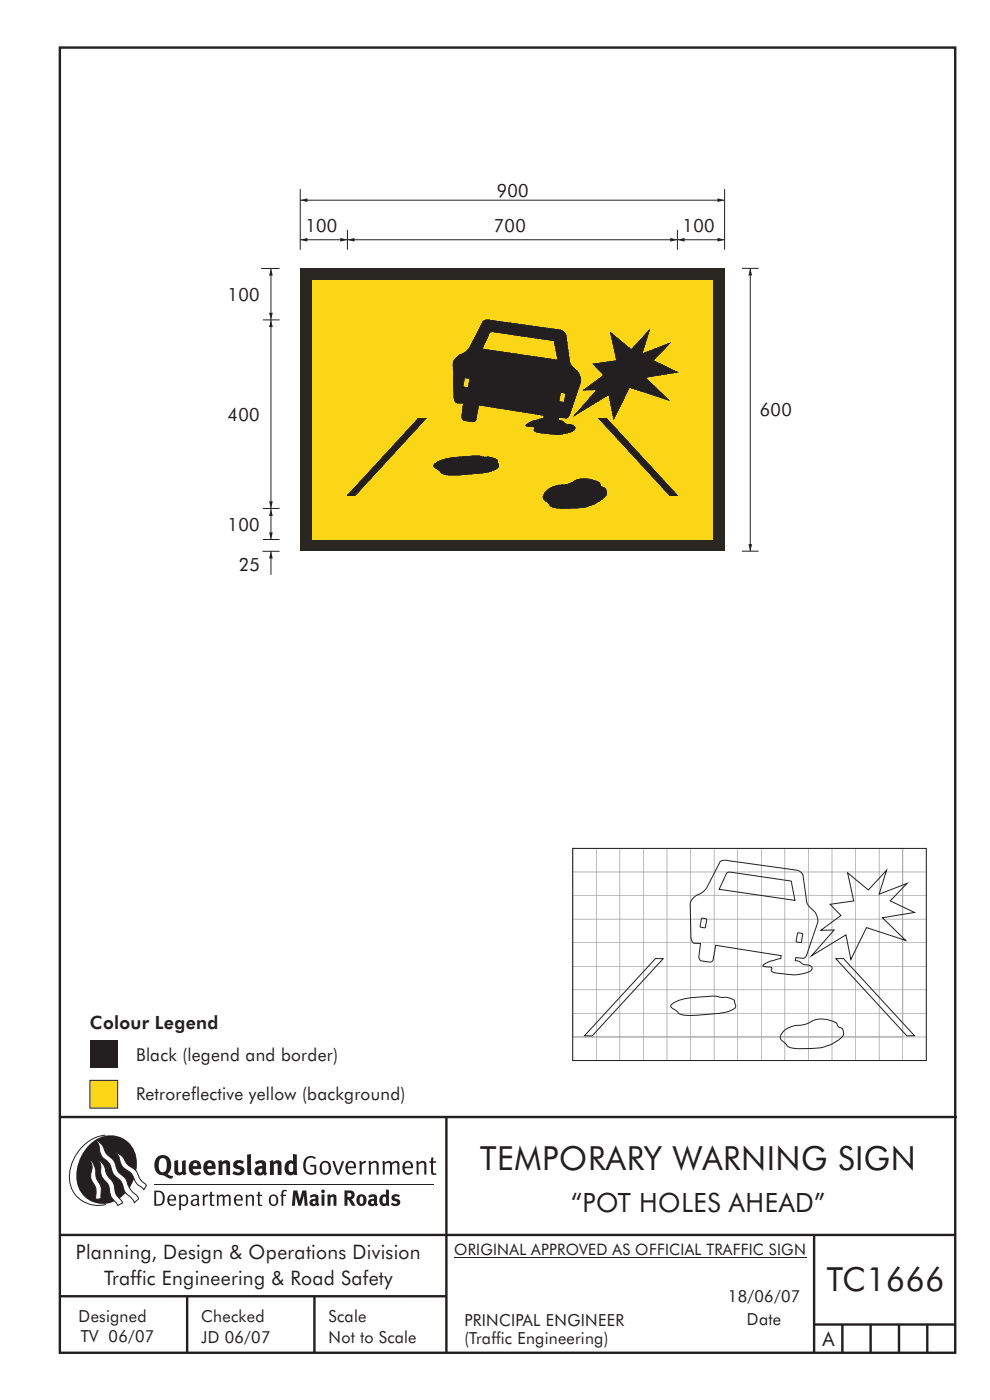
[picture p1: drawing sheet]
<svg xmlns="http://www.w3.org/2000/svg" width="210mm" height="297mm" viewBox="0 0 210 297" stroke-linecap="round" stroke-linejoin="round" font-family="sans-serif">
<g fill="none" stroke="#231f20" stroke-width=".51">
<path d="M12.7 10.1h189.9v276.9h-189.9zM12.7 237h190.3M94.7 236.9v50.1M12.7 262h190M12.7 275h82M39.7 275v12M66.7 275v12M172.7 262v25M172.7 281h30M178.7 281v6M184.7 281v6M190.7 281v6"/>
<path d="M196.7 281v6"/>
</g>
<path d="M96.3 266.7h74.7" fill="none" stroke="#231f20" stroke-width=".21"/>
<path d="M19.1 220.7h5.9v5.9h-5.9z" fill-rule="evenodd" fill="#231f20"/>
<path d="M19.1 229.2h5.9v5.9h-5.9z" fill-rule="evenodd" fill="#ffdf1b" stroke="#231f20" stroke-width=".21"/>
<path d="M63.7 42.5h90" fill="none" stroke="#231f20" stroke-width=".21"/>
<g fill="#231f20">
<path d="M63.7 42.5l1.5-.4v.8z"/>
<path d="M152.2 42.1l1.5 .4-1.5 .4z"/>
</g>
<path d="M159.1 56.9v60.1" fill="none" stroke="#231f20" stroke-width=".21"/>
<g fill="#231f20">
<path d="M159.1 56.9l.4 1.5h-.7z"/>
<path d="M158.8 115.4h.7l-.4 1.6z"/>
</g>
<path d="M63.7 50.9h10M157.4 56.9h3.5M157.4 116.9h3.5" fill="none" stroke="#231f20" stroke-width=".21"/>
<g fill="#231f20">
<path d="M63.7 50.9l1.5-.4v.8z"/>
<path d="M72.2 50.5l1.5 .4-1.5 .4z"/>
</g>
<path d="M73.7 48.8v4.2M73.7 50.9h70M143.7 48.8v4.2" fill="none" stroke="#231f20" stroke-width=".21"/>
<g fill="#231f20">
<path d="M73.7 50.9l1.5-.4v.8z"/>
<path d="M142.2 50.5l1.5 .4-1.5 .4z"/>
</g>
<path d="M143.7 50.9h10" fill="none" stroke="#231f20" stroke-width=".21"/>
<g fill="#231f20">
<path d="M143.7 50.9l1.5-.4v.8z"/>
<path d="M152.2 50.5l1.5 .4-1.5 .4z"/>
</g>
<path d="M57.5 57v10.9M153.7 40.1v12.9" fill="none" stroke="#231f20" stroke-width=".21"/>
<g fill="#231f20">
<path d="M57.5 57l.4 1.5h-.8z"/>
<path d="M57.1 66.4h.8l-.4 1.5z"/>
</g>
<path d="M57.5 108v6.5" fill="none" stroke="#231f20" stroke-width=".21"/>
<g fill="#231f20">
<path d="M57.5 108l.4 1.5h-.8z"/>
<path d="M57.1 112.9h.8l-.4 1.6z"/>
</g>
<path d="M57.5 67.9v40" fill="none" stroke="#231f20" stroke-width=".21"/>
<g fill="#231f20">
<path d="M57.5 67.9l.4 1.5h-.8z"/>
<path d="M57.1 106.4h.8l-.4 1.5z"/>
</g>
<path d="M57.5 117v5" fill="none" stroke="#231f20" stroke-width=".21"/>
<path d="M57.5 117l.4 1.5h-.8z" fill="#231f20"/>
<path d="M55.4 57h3.9M63.7 40.1v12.9M55.8 67.9h3.5M55.7 117h3.6M55.8 114.5h3.5M55.8 107.9h3.5" fill="none" stroke="#231f20" stroke-width=".21"/>
<path d="M63.7 56.9h90v60h-90z" fill-rule="evenodd" fill="#2a2723"/>
<path d="M66.2 59.4h85v55h-85z" fill-rule="evenodd" fill="#fad617"/>
<g fill="#231f20" stroke="#231f20" stroke-width=".21">
<path d="M129.5 70.6l4.4 3.6 3.9-4.2-1.6 5.1 5.9-2.3-3.6 3.7 5.2 2.5-6.8 1.1 4.9 4.8-8.3-2.7-3.3 6.7-1-5.2-7.4 4.5 4.8-5.5h-2.8l4.3-3.1-2.3-2.4 5-.7z" fill-rule="evenodd"/>
<path d="M88.8 88.7l1.6 .1-15.1 16.3h-1.6z" fill-rule="evenodd"/>
<path d="M127 88.8l1.6-.1 15.1 16.4h-1.6z" fill-rule="evenodd"/>
<path d="M92.2 98.4a11.9 11.9 0 0 1 6.6-1.6 20.7 20.7 0 0 1 5.9 .4 .88 .88 0 0 1 .9 .9 .93 .93 0 0 1-.5 1.5 17.7 17.7 0 0 1-6.5 1.1l-3.3 .1a2.43 2.43 0 0 1-2.3-1.1l-.3-.2a.67 .67 0 0 1-.6-.4 .67 .67 0 0 1 .1-.7z" fill-rule="evenodd"/>
<path d="M115.9 104.1a6.1 6.1 0 0 1 4.2-1.3l1.1-.4a5.5 5.5 0 0 1 6 .1l.1 .2a1.48 1.48 0 0 0 1.1 .9l.2 .4a1.47 1.47 0 0 1-.8 1.8 10.2 10.2 0 0 1-6.7 2l-.9 .1a8 8 0 0 1-3.3-.4l-1-1.1a1.11 1.11 0 0 1-.3-1.9z" fill-rule="evenodd"/>
<path d="M102.5 68.2l-2.8 5.3a5.4 5.4 0 0 1-2.5 2 2.41 2.41 0 0 0-1.1 1.6l.2 7.3 .2 .6 .3 .4 1.5 .1-.4 2.9 .2 .6 .3 .2 2 .3 .4-.2 .7-3.4 13.9 2.2-.1 .6-1 .3a5 5 0 0 0-2.8 1.3l1.2 .2a.6 .6 0 0 1 .8 .3l-.2 .4a2.57 2.57 0 0 0 2.3 .7l.4 .1a8.7 8.7 0 0 0 5.6-.6l.4-.6a1.18 1.18 0 0 0-1.5-.8h-.4l-.7-.6-1-.2 .1-.7 1.6 .2 .6-.5 2.5-7.1-.1-1a4.1 4.1 0 0 0-1.8-2.4l-.5-.9-.7-5.6a1.66 1.66 0 0 0-1.3-1.2l-14.8-2.1a1.6 1.6 0 0 0-1.5 .3zM98.6 80.2l1 .1-.3 1.9-1.1-.2zM118.9 83.3l1.1 .2-.4 1.8-1-.2zM103.9 70.6l.6-.2 13 1.9 .8 4.1-16-2.4z" fill-rule="evenodd"/>
</g>
<path d="M121.5 180h70v40h-70z" fill="none" stroke="#a8a9ad" stroke-width=".21"/>
<g fill="#a8a9ad">
<path d="M121.5 179.9l5 .1zM126.4 180l.1 5zM121.5 184.9l5 .1zM121.5 179.9v5.1z"/>
<path d="M121.5 219.9l5 .1zM126.4 220l.1 5zM121.5 224.9l5 .1zM121.5 219.9v5.1z"/>
<path d="M121.5 184.9l5 .1zM126.4 185l.1 5zM121.5 189.9l5 .1zM121.5 184.9v5.1z"/>
<path d="M121.5 189.9l5 .1zM126.4 190l.1 5zM121.4 195h5.1zM121.5 189.9v5.1z"/>
<path d="M121.5 194.9l5 .1zM126.4 195l.1 5zM121.4 200h5.1zM121.5 194.9v5.1z"/>
<path d="M121.5 199.9l5 .1zM126.4 200l.1 5zM121.5 204.9l5 .1zM121.5 199.9v5.1z"/>
<path d="M121.5 204.9l5 .1zM126.4 205l.1 5zM121.5 209.9l5 .1zM121.5 204.9v5.1z"/>
<path d="M121.5 209.9l5 .1zM126.4 210l.1 5zM121.5 214.9l5 .1zM121.5 209.9v5.1z"/>
<path d="M121.5 214.9l5 .1zM126.4 215l.1 5zM121.5 219.9l5 .1zM121.5 214.9v5.1z"/>
<path d="M126.5 179.9l5 .1zM131.4 180l.1 5zM126.4 185l5.1-.1zM126.5 179.9v5.1z"/>
<path d="M126.5 219.9l5 .1zM131.4 220l.1 5zM126.4 225l5.1-.1zM126.4 220l.1 5z"/>
<path d="M126.5 184.9l5 .1zM131.4 185l.1 5zM126.4 190l5.1-.1zM126.5 184.9v5.1z"/>
<path d="M126.5 189.9l5 .1zM131.4 190l.1 5zM126.4 195h5.1zM126.5 189.9v5.1z"/>
<path d="M126.5 194.9l5 .1zM131.4 195l.1 5zM126.4 200h5.1zM126.4 195l.1 5z"/>
<path d="M126.5 199.9l5 .1zM131.4 200l.1 5zM126.4 205l5.1-.1zM126.4 200l.1 5z"/>
<path d="M126.5 204.9l5 .1zM131.4 205l.1 5zM126.4 210l5.1-.1zM126.5 204.9v5.1z"/>
<path d="M126.5 209.9l5 .1zM131.4 210l.1 5zM126.4 215l5.1-.1zM126.4 210l.1 5z"/>
<path d="M126.5 214.9l5 .1zM131.4 215l.1 5zM126.4 220l5.1-.1zM126.4 215l.1 5z"/>
<path d="M131.5 179.9l5 .1zM136.4 180l.1 5zM131.5 184.9l5 .1zM131.5 179.9v5.1z"/>
<path d="M131.5 219.9l5 .1zM136.4 220l.1 5zM131.5 224.9l5 .1zM131.5 219.9v5.1z"/>
<path d="M131.5 184.9l5 .1zM136.4 185l.1 5zM131.5 189.9l5 .1zM131.5 184.9v5.1z"/>
<path d="M131.5 189.9l5 .1zM136.4 190l.1 5zM131.4 195h5.1zM131.5 189.9v5.1z"/>
<path d="M131.5 194.9l5 .1zM136.4 195l.1 5zM131.4 200h5.1zM131.4 195l.1 5z"/>
<path d="M131.5 199.9l5 .1zM136.4 200l.1 5zM131.5 204.9l5 .1zM131.5 199.9v5.1z"/>
<path d="M131.5 204.9l5 .1zM136.4 205l.1 5zM131.5 209.9l5 .1zM131.5 204.9v5.1z"/>
<path d="M131.5 209.9l5 .1zM136.4 210l.1 5zM131.5 214.9l5 .1zM131.5 209.9v5.1z"/>
<path d="M131.5 214.9l5 .1zM136.4 215l.1 5zM131.5 219.9l5 .1zM131.5 214.9v5.1z"/>
<path d="M136.5 179.9l5 .1zM141.4 180l.1 5zM136.4 185l5.1-.1zM136.5 179.9l-.1 5.1z"/>
<path d="M136.5 219.9l5 .1zM141.4 220l.1 5zM136.4 225l5.1-.1zM136.4 220l.1 5z"/>
<path d="M136.5 184.9l5 .1zM141.4 185l.1 5zM136.4 190l5.1-.1zM136.5 184.9l-.1 5.1z"/>
<path d="M136.5 189.9l5 .1zM141.4 190l.1 5zM136.4 195h5.1zM136.5 189.9l-.1 5.1z"/>
<path d="M136.5 194.9l5 .1zM141.4 195l.1 5zM136.4 200h5.1zM136.4 195l.1 5z"/>
<path d="M136.5 199.9l5 .1zM141.4 200l.1 5zM136.4 205l5.1-.1zM136.4 200l.1 5z"/>
<path d="M136.5 204.9l5 .1zM141.4 205l.1 5zM136.4 210l5.1-.1zM136.5 204.9l-.1 5.1z"/>
<path d="M136.5 209.9l5 .1zM141.4 210l.1 5zM136.4 215l5.1-.1zM136.4 210l.1 5z"/>
<path d="M136.5 214.9l5 .1zM141.4 215l.1 5zM136.4 220l5.1-.1zM136.4 215l.1 5z"/>
<path d="M141.5 179.9l5 .1zM146.4 180l.1 5zM141.5 184.9l5 .1zM141.5 179.9v5.1z"/>
<path d="M141.5 219.9l5 .1zM146.4 220l.1 5zM141.5 224.9l5 .1zM141.5 219.9v5.1z"/>
<path d="M141.5 184.9l5 .1zM146.4 185l.1 5zM141.5 189.9l5 .1zM141.5 184.9v5.1z"/>
<path d="M141.5 189.9l5 .1zM146.4 190l.1 5zM141.4 195h5.1zM141.5 189.9v5.1z"/>
<path d="M141.5 194.9l5 .1zM146.4 195l.1 5zM141.4 200h5.1zM141.5 194.9v5.1z"/>
<path d="M141.5 199.9l5 .1zM146.4 200l.1 5zM141.5 204.9l5 .1zM141.5 199.9v5.1z"/>
<path d="M141.5 204.9l5 .1zM146.4 205l.1 5zM141.5 209.9l5 .1zM141.5 204.9v5.1z"/>
<path d="M141.5 209.9l5 .1zM146.4 210l.1 5zM141.5 214.9l5 .1zM141.5 209.9v5.1z"/>
<path d="M141.5 214.9l5 .1zM146.4 215l.1 5zM141.5 219.9l5 .1zM141.5 214.9v5.1z"/>
<path d="M146.5 179.9l5 .1zM151.4 180l.1 5zM146.5 184.9l5 .1zM146.5 179.9v5.1z"/>
<path d="M146.5 219.9l5 .1zM151.4 220l.1 5zM146.4 225l5.1-.1zM146.4 220l.1 5z"/>
<path d="M146.5 184.9l5 .1zM151.4 185l.1 5zM146.4 190l5.1-.1zM146.5 184.9v5.1z"/>
<path d="M146.5 189.9l5 .1zM151.4 190l.1 5zM146.4 195h5.1zM146.5 189.9v5.1z"/>
<path d="M146.5 194.9l5 .1zM151.4 195l.1 5zM146.4 200h5.1zM146.4 195l.1 5z"/>
<path d="M146.5 199.9l5 .1zM151.4 200l.1 5zM146.5 204.9l5 .1zM146.4 200l.1 5z"/>
<path d="M146.5 204.9l5 .1zM151.4 205l.1 5zM146.4 210l5.1-.1zM146.5 204.9v5.1z"/>
<path d="M146.5 209.9l5 .1zM151.4 210l.1 5zM146.4 215l5.1-.1zM146.4 210l.1 5z"/>
<path d="M146.5 214.9l5 .1zM151.4 215l.1 5zM146.4 220l5.1-.1zM146.4 215l.1 5z"/>
<path d="M151.5 179.9l5 .1zM156.4 180l.1 5zM151.5 184.9l5 .1zM151.5 179.9v5.1z"/>
<path d="M151.5 219.9l5 .1zM156.4 220l.1 5zM151.5 224.9l5 .1zM151.5 219.9v5.1z"/>
<path d="M151.5 184.9l5 .1zM156.4 185l.1 5zM151.5 189.9l5 .1zM151.5 184.9v5.1z"/>
<path d="M151.5 189.9l5 .1zM156.4 190l.1 5zM151.4 195h5.1zM151.5 189.9v5.1z"/>
<path d="M151.5 194.9l5 .1zM156.4 195l.1 5zM151.4 200h5.1zM151.4 195l.1 5z"/>
<path d="M151.5 199.9l5 .1zM156.4 200l.1 5zM151.5 204.9l5 .1zM151.5 199.9v5.1z"/>
<path d="M151.5 204.9l5 .1zM156.4 205l.1 5zM151.5 209.9l5 .1zM151.5 204.9v5.1z"/>
<path d="M151.5 209.9l5 .1zM156.4 210l.1 5zM151.5 214.9l5 .1zM151.5 209.9v5.1z"/>
<path d="M151.5 214.9l5 .1zM156.4 215l.1 5zM151.5 219.9l5 .1zM151.5 214.9v5.1z"/>
<path d="M156.5 179.9l5 .1zM161.4 180l.1 5zM156.4 185l5.1-.1zM156.5 179.9l-.1 5.1z"/>
<path d="M156.5 219.9l5 .1zM161.4 220l.1 5zM156.4 225h5.1zM156.4 220l.1 5z"/>
<path d="M156.5 184.9l5 .1zM161.4 185l.1 5zM156.4 190l5.1-.1zM156.5 184.9l-.1 5.1z"/>
<path d="M156.5 189.9l5 .1zM161.4 190l.1 5zM156.4 195h5.1zM156.5 189.9l-.1 5.1z"/>
<path d="M156.5 194.9l5 .1zM161.4 195l.1 5zM156.4 200h5.1zM156.4 195l.1 5z"/>
<path d="M156.5 199.9l5 .1zM161.4 200l.1 5zM156.4 205l5.1-.1zM156.4 200l.1 5z"/>
<path d="M156.5 204.9l5 .1zM161.4 205l.1 5zM156.4 210l5.1-.1zM156.5 204.9l-.1 5.1z"/>
<path d="M156.5 209.9l5 .1zM161.4 210l.1 5zM156.4 215l5.1-.1zM156.4 210l.1 5z"/>
<path d="M156.5 214.9l5 .1zM161.4 215l.1 5zM156.4 220l5.1-.1zM156.4 215l.1 5z"/>
<path d="M161.5 179.9l5 .1zM166.4 180l.1 5zM161.5 184.9l5 .1zM161.5 179.9v5.1z"/>
<path d="M161.5 219.9l5 .1zM166.4 220l.1 5zM161.5 224.9l5 .1zM161.5 219.9v5.1z"/>
<path d="M161.5 184.9l5 .1zM166.4 185l.1 5zM161.5 189.9l5 .1zM161.5 184.9v5.1z"/>
<path d="M161.5 189.9l5 .1zM166.4 190l.1 5zM161.4 195h5.1zM161.5 189.9v5.1z"/>
<path d="M161.5 194.9l5 .1zM166.4 195l.1 5zM161.4 200h5.1zM161.4 195l.1 5z"/>
<path d="M161.5 199.9l5 .1zM166.4 200l.1 5zM161.5 204.9l5 .1zM161.5 199.9v5.1z"/>
<path d="M161.5 204.9l5 .1zM166.4 205l.1 5zM161.5 209.9l5 .1zM161.5 204.9v5.1z"/>
<path d="M161.5 209.9l5 .1zM166.4 210l.1 5zM161.5 214.9l5 .1zM161.5 209.9v5.1z"/>
<path d="M161.5 214.9l5 .1zM166.4 215l.1 5zM161.5 219.9l5 .1zM161.5 214.9v5.1z"/>
<path d="M166.5 179.9l5 .1zM171.4 180l.1 5zM166.5 184.9l5 .1zM166.5 179.9l-.1 5.1z"/>
<path d="M166.5 219.9l5 .1zM171.4 220l.1 5zM166.4 225l5.1-.1zM166.4 220l.1 5z"/>
<path d="M166.5 184.9l5 .1zM171.4 185l.1 5zM166.5 189.9l5 .1zM166.5 184.9l-.1 5.1z"/>
<path d="M166.5 189.9l5 .1zM171.4 190l.1 5zM166.4 195h5.1zM166.5 189.9l-.1 5.1z"/>
<path d="M166.5 194.9l5 .1zM171.4 195l.1 5zM166.4 200h5.1zM166.4 195l.1 5z"/>
<path d="M166.5 199.9l5 .1zM171.4 200l.1 5zM166.4 205l5.1-.1zM166.4 200l.1 5z"/>
<path d="M166.5 204.9l5 .1zM171.4 205l.1 5zM166.4 210l5.1-.1zM166.5 204.9l-.1 5.1z"/>
<path d="M166.5 209.9l5 .1zM171.4 210l.1 5zM166.4 215l5.1-.1zM166.4 210l.1 5z"/>
<path d="M166.5 214.9l5 .1zM171.4 215l.1 5zM166.4 220l5.1-.1zM166.4 215l.1 5z"/>
<path d="M171.5 179.9l5 .1zM176.4 180l.1 5zM171.5 184.9l5 .1zM171.5 179.9v5.1z"/>
<path d="M171.5 219.9l5 .1zM176.4 220l.1 5zM171.5 224.9l5 .1zM171.5 219.9v5.1z"/>
<path d="M171.5 184.9l5 .1zM176.4 185l.1 5zM171.5 189.9l5 .1zM171.5 184.9v5.1z"/>
<path d="M171.5 189.9l5 .1zM176.4 190l.1 5zM171.4 195h5.1zM171.5 189.9v5.1z"/>
<path d="M171.5 194.9l5 .1zM176.4 195l.1 5zM171.4 200h5.1zM171.5 194.9v5.1z"/>
<path d="M171.5 199.9l5 .1zM176.4 200l.1 5zM171.5 204.9l5 .1zM171.5 199.9v5.1z"/>
<path d="M171.5 204.9l5 .1zM176.4 205l.1 5zM171.5 209.9l5 .1zM171.5 204.9v5.1z"/>
<path d="M171.5 209.9l5 .1zM176.4 210l.1 5zM171.5 214.9l5 .1zM171.5 209.9v5.1z"/>
<path d="M171.5 214.9l5 .1zM176.4 215l.1 5zM171.5 219.9l5 .1zM171.5 214.9v5.1z"/>
<path d="M176.5 179.9l5 .1zM181.4 180l.1 5zM176.4 185l5.1-.1zM176.5 179.9l-.1 5.1z"/>
<path d="M176.5 219.9l5 .1zM181.4 220l.1 5zM176.4 225h5.1zM176.4 220l.1 5z"/>
<path d="M176.5 184.9l5 .1zM181.4 185l.1 5zM176.4 190l5.1-.1zM176.5 184.9l-.1 5.1z"/>
<path d="M176.5 189.9l5 .1zM181.4 190l.1 5zM176.4 195h5.1zM176.5 189.9l-.1 5.1z"/>
<path d="M176.5 194.9l5 .1zM181.4 195l.1 5zM176.4 200h5.1zM176.4 195l.1 5z"/>
<path d="M176.5 199.9l5 .1zM181.4 200l.1 5zM176.5 204.9l5 .1zM176.4 200l.1 5z"/>
<path d="M176.5 204.9l5 .1zM181.4 205l.1 5zM176.4 210l5.1-.1zM176.5 204.9l-.1 5.1z"/>
<path d="M176.5 209.9l5 .1zM181.4 210l.1 5zM176.4 215l5.1-.1zM176.4 210l.1 5z"/>
<path d="M176.5 214.9l5 .1zM181.4 215l.1 5zM176.4 220l5.1-.1zM176.4 215l.1 5z"/>
<path d="M181.5 179.9l5 .1zM186.4 180l.1 5zM181.5 184.9l5 .1zM181.5 179.9v5.1z"/>
<path d="M181.5 219.9l5 .1zM186.4 220l.1 5zM181.5 224.9l5 .1zM181.5 219.9v5.1z"/>
<path d="M181.5 184.9l5 .1zM186.4 185l.1 5zM181.5 189.9l5 .1zM181.5 184.9v5.1z"/>
<path d="M181.5 189.9l5 .1zM186.4 190l.1 5zM181.4 195h5.1zM181.5 189.9v5.1z"/>
<path d="M181.5 194.9l5 .1zM186.4 195l.1 5zM181.5 199.9l5 .1zM181.5 194.9v5.1z"/>
<path d="M181.5 199.9l5 .1zM186.4 200l.1 5zM181.5 204.9l5 .1zM181.5 199.9v5.1z"/>
<path d="M181.5 204.9l5 .1zM186.4 205l.1 5zM181.5 209.9l5 .1zM181.5 204.9v5.1z"/>
<path d="M181.5 209.9l5 .1zM186.4 210l.1 5zM181.5 214.9l5 .1zM181.5 209.9v5.1z"/>
<path d="M181.5 214.9l5 .1zM186.4 215l.1 5zM181.5 219.9l5 .1zM181.5 214.9v5.1z"/>
<path d="M186.5 179.9l5 .1zM191.4 180l.1 5zM186.5 184.9l5 .1zM186.5 179.9v5.1z"/>
<path d="M191.5 179.9l5 .1zM196.4 180l.1 5zM191.4 185l5.1-.1zM191.4 180l.1 5z"/>
<path d="M186.5 219.9l5 .1zM191.4 220l.1 5zM186.5 224.9l5 .1zM186.5 219.9v5.1z"/>
<path d="M191.5 219.9l5 .1zM196.4 220l.1 5zM191.4 225l5.1-.1zM191.4 220l.1 5z"/>
<path d="M186.5 184.9l5 .1zM191.4 185l.1 5zM186.5 189.9l5 .1zM186.5 184.9v5.1z"/>
<path d="M191.5 184.9l5 .1zM196.4 185l.1 5zM191.4 190l5.1-.1zM191.4 185l.1 5z"/>
<path d="M186.5 189.9l5 .1zM191.4 190l.1 5zM186.4 195h5.1zM186.5 189.9v5.1z"/>
<path d="M191.5 189.9l5 .1zM196.4 190l.1 5zM191.4 195h5.1zM191.4 190l.1 5z"/>
<path d="M186.5 194.9l5 .1zM191.4 195l.1 5zM186.4 200h5.1zM186.4 195l.1 5z"/>
<path d="M191.5 194.9l5 .1zM196.4 195l.1 5zM191.4 200h5.1zM191.4 195l.1 5z"/>
<path d="M186.5 199.9l5 .1zM191.4 200l.1 5zM186.5 204.9l5 .1zM186.5 199.9v5.1z"/>
<path d="M191.5 199.9l5 .1zM196.4 200l.1 5zM191.4 205l5.1-.1zM191.4 200l.1 5z"/>
<path d="M186.5 204.9l5 .1zM191.4 205l.1 5zM186.5 209.9l5 .1zM186.5 204.9v5.1z"/>
<path d="M191.5 204.9l5 .1zM196.4 205l.1 5zM191.4 210l5.1-.1zM191.4 205l.1 5z"/>
<path d="M186.5 209.9l5 .1zM191.4 210l.1 5zM186.5 214.9l5 .1zM186.5 209.9v5.1z"/>
<path d="M191.5 209.9l5 .1zM196.4 210l.1 5zM191.4 215l5.1-.1zM191.4 210l.1 5z"/>
<path d="M186.5 214.9l5 .1zM191.4 215l.1 5zM186.5 219.9l5 .1zM186.5 214.9v5.1z"/>
<path d="M191.5 214.9l5 .1zM196.4 215l.1 5zM191.4 220l5.1-.1zM191.4 215l.1 5z"/>
</g>
<path d="M121.5 180h75v45h-75zM148.9 194.8l1 .2-.3 1.8-1.1-.2zM152.8 182.8v-.1a1.76 1.76 0 0 1 1.6-.1l14.7 2a1.52 1.52 0 0 1 1.3 1.4l.7 5.5a4.7 4.7 0 0 0 1.7 1.9l.5 1.1 .2 1.1-2.4 7-.6 .7-1.7-.1-.1 .6 .7 .1 .5 .3a1.66 1.66 0 0 0 1.6 .5l.7 .5a.78 .78 0 0 1-.6 1 13.4 13.4 0 0 1-7.6 0l-.4-.4 .2-.3a.6 .6 0 0 0-.8-.4l-1.2-.2a6.5 6.5 0 0 1 3.8-1.5l.1-.7-13.9-2.2-.7 3.4-.4 .2-2-.3-.3-.2-.2-.6 .4-2.8-1.5-.1-.3-.4-.2-.7-.2-7.3a3.7 3.7 0 0 1 2.5-2.3l1-1.1zM154.2 185.2l.6-.2 13 1.9 .8 4.1-16-2.3zM169.2 197.9l1.1 .2-.4 1.8-1-.1zM179.8 185.2l4.4 3.6 3.9-4.2-1.6 5.1 5.9-2.3-3.6 3.7 5.2 2.5-6.8 1.1 4.9 4.8-8.3-2.7-3.3 6.7-1.1-5.2-7.3 4.5 4.8-5.5-2.8 .1 4.3-3.2-2.3-2.4 5-.7zM139 203.4h1.7l-15.1 16.4-1.6-.1zM142.5 213a11.9 11.9 0 0 1 6.6-1.5 20.7 20.7 0 0 1 5.9 .3 .88 .88 0 0 1 .9 .9 .93 .93 0 0 1-.6 1.5 17.7 17.7 0 0 1-6.4 1.1l-3.3 .1a2.43 2.43 0 0 1-2.3-1.1l-.3-.2a.67 .67 0 0 1-.6-.4 .67 .67 0 0 1 .1-.7zM166.2 218.8a6.1 6.1 0 0 1 4.2-1.4l1.1-.4a5.5 5.5 0 0 1 6 .1l.1 .3a1.48 1.48 0 0 0 1.1 .9l.2 .3a1.47 1.47 0 0 1-.8 1.9 10.2 10.2 0 0 1-6.7 2h-.9a8 8 0 0 1-3.3-.4l-1-1.1a1.11 1.11 0 0 1-.3-1.9zM177.3 203.4h1.6l15.1 16.3-1.6 .1z" fill="none" stroke="#231f20" stroke-width=".21"/>
<g fill="#231f20">
<path d="M64.9 245.6a1.61 1.61 0 0 1 2.1 0l-.2 .3a1.17 1.17 0 0 0-1.4-.2 1.17 1.17 0 0 0-.6 1.3 1.42 1.42 0 0 0 1.2 1.8l.7-.1v-1.2h-.8l-.1-.4h1.3v1.8a1.82 1.82 0 0 1-2.2 0 1.82 1.82 0 0 1-.6-2.1l.2-.7z" fill-rule="evenodd"/>
<path d="M68.2 246.5a1.77 1.77 0 0 0 .4 2.7 1.39 1.39 0 0 0 1.4-.5 1.39 1.39 0 0 0 .2-1.5 1.19 1.19 0 0 0-2-.7zM68.5 246.8a.83 .83 0 0 1 1 .1 .83 .83 0 0 1 .2 .9 .75 .75 0 0 1-.6 1.1 .75 .75 0 0 1-.8-.9v-.9z" fill-rule="evenodd"/>
<path d="M70.5 246.3h.4l.8 2.4 .8-2.4h.5l-1.1 2.9h-.4z" fill-rule="evenodd"/>
<path d="M73.6 246.7a1.74 1.74 0 0 0 .5 2.5l.9-.1 .5-.2-.2-.3a.89 .89 0 0 1-1.1 .2 .89 .89 0 0 1-.4-1h1.7a1.15 1.15 0 0 0-.4-1.4 1.15 1.15 0 0 0-1.5 .3zM74 246.8a.67 .67 0 0 1 .8-.1 .67 .67 0 0 1 .3 .8h-1.3z" fill-rule="evenodd"/>
<path d="M76.2 246.4l.4-.1 .1 .4 .5-.4h.5l-.2 .5a.61 .61 0 0 0-.8 .6v1.8h-.4z" fill-rule="evenodd"/>
<path d="M78.1 246.4l.5-.1 .1 .4a.89 .89 0 0 1 .9-.4 .89 .89 0 0 1 .7 .7v2.2h-.4v-2.2l-.1-.2-.3-.1-.8 .3v2.2h-.4z" fill-rule="evenodd"/>
<path d="M81.1 246.4l.4-.1 .1 .4a.83 .83 0 0 1 .8-.4 .83 .83 0 0 1 .7 .4 .86 .86 0 0 1 .9-.4 .86 .86 0 0 1 .7 .7v2.2h-.4l-.1-2.4a.5 .5 0 0 0-.8 .1l-.2 .2v2.1h-.5v-2.3l-.4-.2-.7 .3v2.2h-.4z" fill-rule="evenodd"/>
<path d="M85.7 246.7a1.74 1.74 0 0 0 .5 2.5l.9-.1 .5-.2-.2-.3a.89 .89 0 0 1-1.1 .2 .89 .89 0 0 1-.4-1h1.7a1.15 1.15 0 0 0-.5-1.4 1.15 1.15 0 0 0-1.4 .3zM86 246.8a.67 .67 0 0 1 .9-.1 .67 .67 0 0 1 .3 .8h-1.3z" fill-rule="evenodd"/>
<path d="M88.3 246.4l.4-.1 .1 .4a.89 .89 0 0 1 .9-.4 .89 .89 0 0 1 .7 .7v2.2h-.4v-2.2l-.1-.2-.3-.1-.8 .3v2.2h-.4z" fill-rule="evenodd"/>
<path d="M91.5 245.6l.4-.1v.8h.7l-.2 .4h-.5v2.1l.1 .1h.5l.1 .3a.71 .71 0 0 1-1.2-.6v-1.9h-.3v-.4h.3z" fill-rule="evenodd"/>
<path d="M37 246.3l.8-.2v2a.46 .46 0 0 0 .2 .6 .46 .46 0 0 0 .6-.2v-2.2l.8-.2v2.4l.2 .5-.6 .3-.2-.3a1.03 1.03 0 0 1-1.2 .3 1.03 1.03 0 0 1-.6-1.1z" fill-rule="evenodd"/>
<path d="M40.4 246.5a1.64 1.64 0 0 0 0 2.3 1.64 1.64 0 0 0 2.3 .1l-.4-.4a.78 .78 0 0 1-.9 .2 .78 .78 0 0 1-.5-.7h1.8a1.37 1.37 0 0 0-.6-1.7 1.37 1.37 0 0 0-1.7 .2zM41 246.9a.48 .48 0 0 1 .7-.1 .48 .48 0 0 1 .2 .6h-1z" fill-rule="evenodd"/>
<path d="M43.5 246.5a1.65 1.65 0 0 0-.2 2 1.65 1.65 0 0 0 1.9 .7l.5-.3-.3-.4a.78 .78 0 0 1-.9 .3 .78 .78 0 0 1-.5-.8h1.8a1.37 1.37 0 0 0-.6-1.7 1.37 1.37 0 0 0-1.7 .2zM44.1 246.9a.48 .48 0 0 1 .6-.1 .48 .48 0 0 1 .2 .6h-.9z" fill-rule="evenodd"/>
<path d="M46.3 246.3l.7-.2 .1 .4a.95 .95 0 0 1 1-.3 .95 .95 0 0 1 .7 .8v2.3h-.8v-2.3l-.3-.2-.5 .3v2.2h-.8z" fill-rule="evenodd"/>
<path d="M49.7 246.5a1.73 1.73 0 0 1 2-.1l-.2 .5-.6-.2a.42 .42 0 0 0-.6 .3l.2 .2a1.23 1.23 0 0 1 1.4 1.1 1.47 1.47 0 0 1-2.3 .9l-.3-.2 .3-.6 .7 .3a.47 .47 0 0 0 .7-.3 .87 .87 0 0 0-1-.5l-.4-.2-.1-.4z" fill-rule="evenodd"/>
<path d="M54.1 246.5l.3 .6 .3-.2a.62 .62 0 0 1 .9 .1v.4a1.21 1.21 0 0 0-1.3 .3 1.21 1.21 0 0 0-.2 1.3 1.19 1.19 0 0 0 1.7 0l.5 .4 .4-.5-.3-.3v-1.4a.96 .96 0 0 0-1.3-1.1zM55 248l.6-.1v.7a.43 .43 0 0 1-.6 .1 .43 .43 0 0 1 0-.7z" fill-rule="evenodd"/>
<path d="M57.2 246.3l.7-.2 .1 .4a.95 .95 0 0 1 1-.3 .95 .95 0 0 1 .7 .8v2.3h-.8v-2.3l-.3-.2-.5 .3v2.2h-.8z" fill-rule="evenodd"/>
<path d="M62.2 244.8v1.5a1.29 1.29 0 0 0-1.4 .2 1.29 1.29 0 0 0-.5 1.3 1.24 1.24 0 0 0 .5 1.3 1.24 1.24 0 0 0 1.5 0l.1 .2h.7l-.1-4.4zM61.5 246.9l.4-.1 .3 .2v1.5l-.3 .1a.48 .48 0 0 1-.6-.4 1.52 1.52 0 0 1 .2-1.3z" fill-rule="evenodd"/>
<path d="M52.4 245l.8-.2 .2 4.5h-.8l-.1-.2z" fill-rule="evenodd"/>
</g>
<path d="M22.4 240.8a9 9 0 0 0-7.4 10.9 6.2 6.2 0 0 0 7.5 3.8M32.7 251.4h59.4" fill="none" stroke="#231f20" stroke-width=".21"/>
<path d="M19.1 242.7a5.7 5.7 0 0 1 6.5-1.4 5.7 5.7 0 0 1 3.4 5.7 8.6 8.6 0 0 1-6.2 8.3 5.7 5.7 0 0 1-6.5-7 9.9 9.9 0 0 1 2.8-5.6z" fill-rule="evenodd" fill="#231f20"/>
<path d="M24.4 244.5a3.1 3.1 0 0 1 2.3 2.2l.8 .7a3.2 3.2 0 0 1 2 2.4l.4 .6 1.2 1.1-.6 .9-.2-.3a3.5 3.5 0 0 1-1.9-2.1 3.8 3.8 0 0 0-2.1-2.2 3.5 3.5 0 0 1-1-2.2zM20.4 241.9a3.4 3.4 0 0 1 1.9 2.4l.7 .9a3.3 3.3 0 0 1 1.7 2.6 4.4 4.4 0 0 0 1.7 2l.3 .3a6.1 6.1 0 0 0 2.5 3.7l.2 .5-.9 .9a6.1 6.1 0 0 0-1.9-2.3l-.4-.7a3.6 3.6 0 0 0-1.9-2.8l-.6-1a3.6 3.6 0 0 0-1.9-2.8 3.7 3.7 0 0 1-.8-2.4zM21 246.1a3.4 3.4 0 0 1 1.5 2.7l.6 1a3.8 3.8 0 0 1 1.4 3.1l.3 .7 1.2 1.6-1 .5-.5-.7a3.2 3.2 0 0 1-1.3-2.8 4.3 4.3 0 0 0-1.4-2.2 4.7 4.7 0 0 1-.5-3zM19.2 246.1a5.1 5.1 0 0 1 1.2 3.7l.3 .7a3.1 3.1 0 0 1 .7 2.9l.1 .9-1.1 .2-.1-.8a3.5 3.5 0 0 0-.9-3.3 3.6 3.6 0 0 1 .1-2.5z" fill-rule="evenodd" fill="#fff" stroke="#231f20" stroke-width=".21"/>
<g fill="#231f20">
<path d="M33.4 245.5a2.51 2.51 0 0 0 .4 3.7l.8 .1a2.78 2.78 0 0 0 2 .7l.2-.6h-.6l-.7-.3a2.56 2.56 0 0 0 0-3.8 1.83 1.83 0 0 0-2.1 .2zM34 245.8a.87 .87 0 0 1 1 .1 .87 .87 0 0 1 .4 .9v.4a1.17 1.17 0 0 1-.9 1.5l-.3-.1a2.38 2.38 0 0 1-.2-2.8z" fill-rule="evenodd"/>
<path d="M33.1 252.9v2.6a1.12 1.12 0 0 0 1.2-.3 1.12 1.12 0 0 0 .2-1.2l-.1-.5-.3-.5zM32.7 252.6h1.1a1.67 1.67 0 0 1 1.2 1.6 1.67 1.67 0 0 1-1.3 1.6h-1zM36.1 253.9l-.2 .5h1.1a.55 .55 0 0 0-.3-.6 .55 .55 0 0 0-.6 .1zM35.8 253.7a.95 .95 0 0 1 1.2-.1 .95 .95 0 0 1 .4 1.1h-1.5a.72 .72 0 0 0 .4 .8 .72 .72 0 0 0 .9-.2l.1 .3a1.15 1.15 0 0 1-1.5 0 1.15 1.15 0 0 1-.2-1.5zM38.4 254.1v1.1a.7 .7 0 0 0 .9 .2 .7 .7 0 0 0 .2-.9 .61 .61 0 0 0-.4-.7 .61 .61 0 0 0-.7 .3zM38 253.5l.3-.1 .1 .4a.95 .95 0 0 1 1.2-.2 .95 .95 0 0 1 .3 1.2 .92 .92 0 0 1-.5 .9 .92 .92 0 0 1-1-.1v1.1l-.4 .1zM40.9 254.8a.5 .5 0 0 0 .2 .8 .5 .5 0 0 0 .7-.4v-.6zM40.5 253.7a1 1 0 0 1 1.7 .3v1.4l.2 .2-.2 .3-.3-.4a.78 .78 0 0 1-1.4 0 .78 .78 0 0 1 .8-1.1h.5a.58 .58 0 0 0-.3-.7 .58 .58 0 0 0-.7 .2zM43 253.5l.3-.1 .1 .4 .3-.3 .5-.1-.2 .4a.52 .52 0 0 0-.6 .5v1.5h-.4zM44.6 252.9l.4-.1-.1 .7h.6l-.1 .2h-.5v1.5a.35 .35 0 0 0 .6 .3v.3a.57 .57 0 0 1-.6 .1 .57 .57 0 0 1-.3-.6v-1.6h-.3v-.2h.3zM45.9 253.5l.4-.1 .1 .4 .2-.2a.64 .64 0 0 1 1 .2 .7 .7 0 0 1 .8-.4 .7 .7 0 0 1 .5 .6v1.8h-.4v-1.7l-.2-.4-.7 .4v1.7h-.3v-1.7a.38 .38 0 0 0-.3-.4 .38 .38 0 0 0-.5 .2l-.1 .2v1.7h-.4zM50.2 253.9l-.2 .5h1.1a.55 .55 0 0 0-.2-.6 .55 .55 0 0 0-.7 .1zM49.9 253.7a.95 .95 0 0 1 1.2-.1 .95 .95 0 0 1 .4 1.1h-1.5a.72 .72 0 0 0 .4 .8 .72 .72 0 0 0 .9-.2l.1 .3a1.15 1.15 0 0 1-1.5 0 1.15 1.15 0 0 1-.2-1.5zM52.1 253.5l.3-.1 .1 .4a.72 .72 0 0 1 .8-.4 .72 .72 0 0 1 .6 .6v1.8h-.4v-1.6a.45 .45 0 0 0-.3-.5 .45 .45 0 0 0-.5 .2l-.2 .2v1.7h-.3zM54.7 252.9l.4-.1v.7h.6l-.1 .2h-.5v1.5a.35 .35 0 0 0 .5 .3v.3a.57 .57 0 0 1-.6 .1 .57 .57 0 0 1-.3-.6v-1.6h-.3v-.2h.3zM57.6 253.8l-.2 .8a.65 .65 0 0 0 .3 .8 .65 .65 0 0 0 .8-.2l.1-.1a.93 .93 0 0 0-.7-1.4zM57.3 253.7a1.12 1.12 0 0 1 1.4 0 1.12 1.12 0 0 1 .2 1.5 1.01 1.01 0 0 1-1.2 .6 1.01 1.01 0 0 1-.7-1.2zM59.9 252.6l.5-.2 .5 .1-.2 .3-.3-.1-.3 .2v.6h.6l-.1 .2h-.5v2.1h-.4v-2.1h-.2v-.2h.2zM62.2 252.5l-.3 3.3h.7l.1-2.3 .6 2.3h.5l.7-2.3 .1 2.3h.7l-.3-3.3h-.9l-.5 2.2-.5-2.2zM65.7 253.7l.3 .4a.51 .51 0 0 1 .5-.3 .51 .51 0 0 1 .4 .4v.1a.88 .88 0 0 0-1.1 .3 .88 .88 0 0 0 .2 1.2 .9 .9 0 0 0 1.1-.2l.3 .3 .4-.4-.3-.3v-1a.87 .87 0 0 0-.4-.9 .87 .87 0 0 0-1 .2zM66.4 254.8l.5-.1v.6l-.1 .1h-.3l-.2-.2zM68.2 253.4v2.4h.6v-2.5zM68.1 252.7a.4 .4 0 0 0 .8 0 .4 .4 0 0 0-.8 0zM69.4 253.5l.1 2.3h.6v-1.7a.33 .33 0 0 1 .4-.2 .33 .33 0 0 1 .2 .3v1.6h.7v-1.8a.75 .75 0 0 0-.6-.6 .75 .75 0 0 0-.8 .2v-.3zM73.1 252.5v3.3h.6v-1.4l.3 .3 .7 1.1h.7l-.9-1.4a.94 .94 0 0 0 .7-1 .94 .94 0 0 0-.9-.9zM73.7 253.1a.51 .51 0 0 1 .7 .1 .51 .51 0 0 1-.1 .7h-.6zM75.9 253.7a1.19 1.19 0 0 0-.1 1.7 1.19 1.19 0 0 0 1.7 0 1.19 1.19 0 0 0 0-1.6 1.19 1.19 0 0 0-1.6-.1zM76.5 253.9l.2-.1a.99 .99 0 0 1 0 1.6 1.06 1.06 0 0 1-.2-1.5zM78.1 253.7l.3 .4a.51 .51 0 0 1 .5-.3 .51 .51 0 0 1 .4 .4v.1a.88 .88 0 0 0-1.1 .3 .88 .88 0 0 0 .2 1.2 .9 .9 0 0 0 1.1-.2l.3 .3 .4-.4-.2-.3v-1a.87 .87 0 0 0-.5-.9 .87 .87 0 0 0-1 .2zM78.9 254.8l.4-.1v.6l-.1 .1h-.3l-.2-.2zM81.9 252.3v1.2a1.2 1.2 0 0 0-1.4 .6 1.2 1.2 0 0 0 .2 1.4l.5 .3 .8-.1v.1h.6l-.1-3.4zM81.4 253.9l.5 .1-.1 1.2a.46 .46 0 0 1-.5 0 .46 .46 0 0 1-.2-.6zM83.3 253.5a.79 .79 0 0 0-.2 1 .79 .79 0 0 0 1 .4 .33 .33 0 0 1 0 .5 .33 .33 0 0 1-.5-.1l-.5-.2-.2 .5a1.15 1.15 0 0 0 1.2 .3 1.15 1.15 0 0 0 .8-1 1.49 1.49 0 0 0-1.2-.8 .4 .4 0 0 1 .3-.3 .4 .4 0 0 1 .4 .1l.2 .1 .2-.4a1.47 1.47 0 0 0-1.5-.1z" fill-rule="evenodd"/>
</g>
<g font-size="7.1" fill="#231f20">
<text x="101.9" y="248.2">TEMPORARY WARNING SIGN</text>
<text x="175.4" y="274">TC1666</text>
</g>
<text font-size="5.6" fill="#231f20" x="121.1" y="257.1">“POT HOLES AHEAD”</text>
<g font-size="4.2" fill="#231f20">
<text x="16.1" y="267">Planning, Design &amp; Operations Division</text>
<text x="22.1" y="272.6">Traffic Engineering &amp; Road Safety</text>
<text x="174.5" y="285.5">A</text>
</g>
<g font-size="3.9" fill="#231f20">
<text x="105.4" y="41.7">900</text>
<text x="64.8" y="49.2">100</text>
<text x="104.7" y="49.2">700</text>
<text x="144.8" y="49.2">100</text>
<text x="48.3" y="63.8">100</text>
<text x="48.3" y="89.2">400</text>
<text x="161.2" y="88.3">600</text>
<text x="48.3" y="112.6">100</text>
<text x="50.6" y="121.1">25</text>
<text x="19.1" y="218.3">Colour Legend</text>
</g>
<g font-size="3.8" fill="#231f20">
<text x="28.9" y="225.2">Black (legend and border)</text>
<text x="28.9" y="233.4">Retroreflective yellow (background)</text>
</g>
<g font-size="3.5" fill="#231f20">
<text x="16.7" y="280.4">Designed</text>
<text x="42.7" y="280.4">Checked</text>
<text x="69.7" y="280.4">Scale</text>
<text x="98.5" y="281.3">PRINCIPAL ENGINEER</text>
<text x="154.4" y="276.2">18/06/07</text>
<text x="158.5" y="281">Date</text>
<text x="17.1" y="284.7">TV 06/07</text>
<text x="42.7" y="284.8">JD 06/07</text>
<text x="69.7" y="285">Not to Scale</text>
<text x="98.5" y="285.1">(Traffic Engineering)</text>
</g>
<text font-size="3.4" fill="#231f20" x="96.3" y="266.3">ORIGINAL APPROVED AS OFFICIAL TRAFFIC SIGN</text>
</svg>
